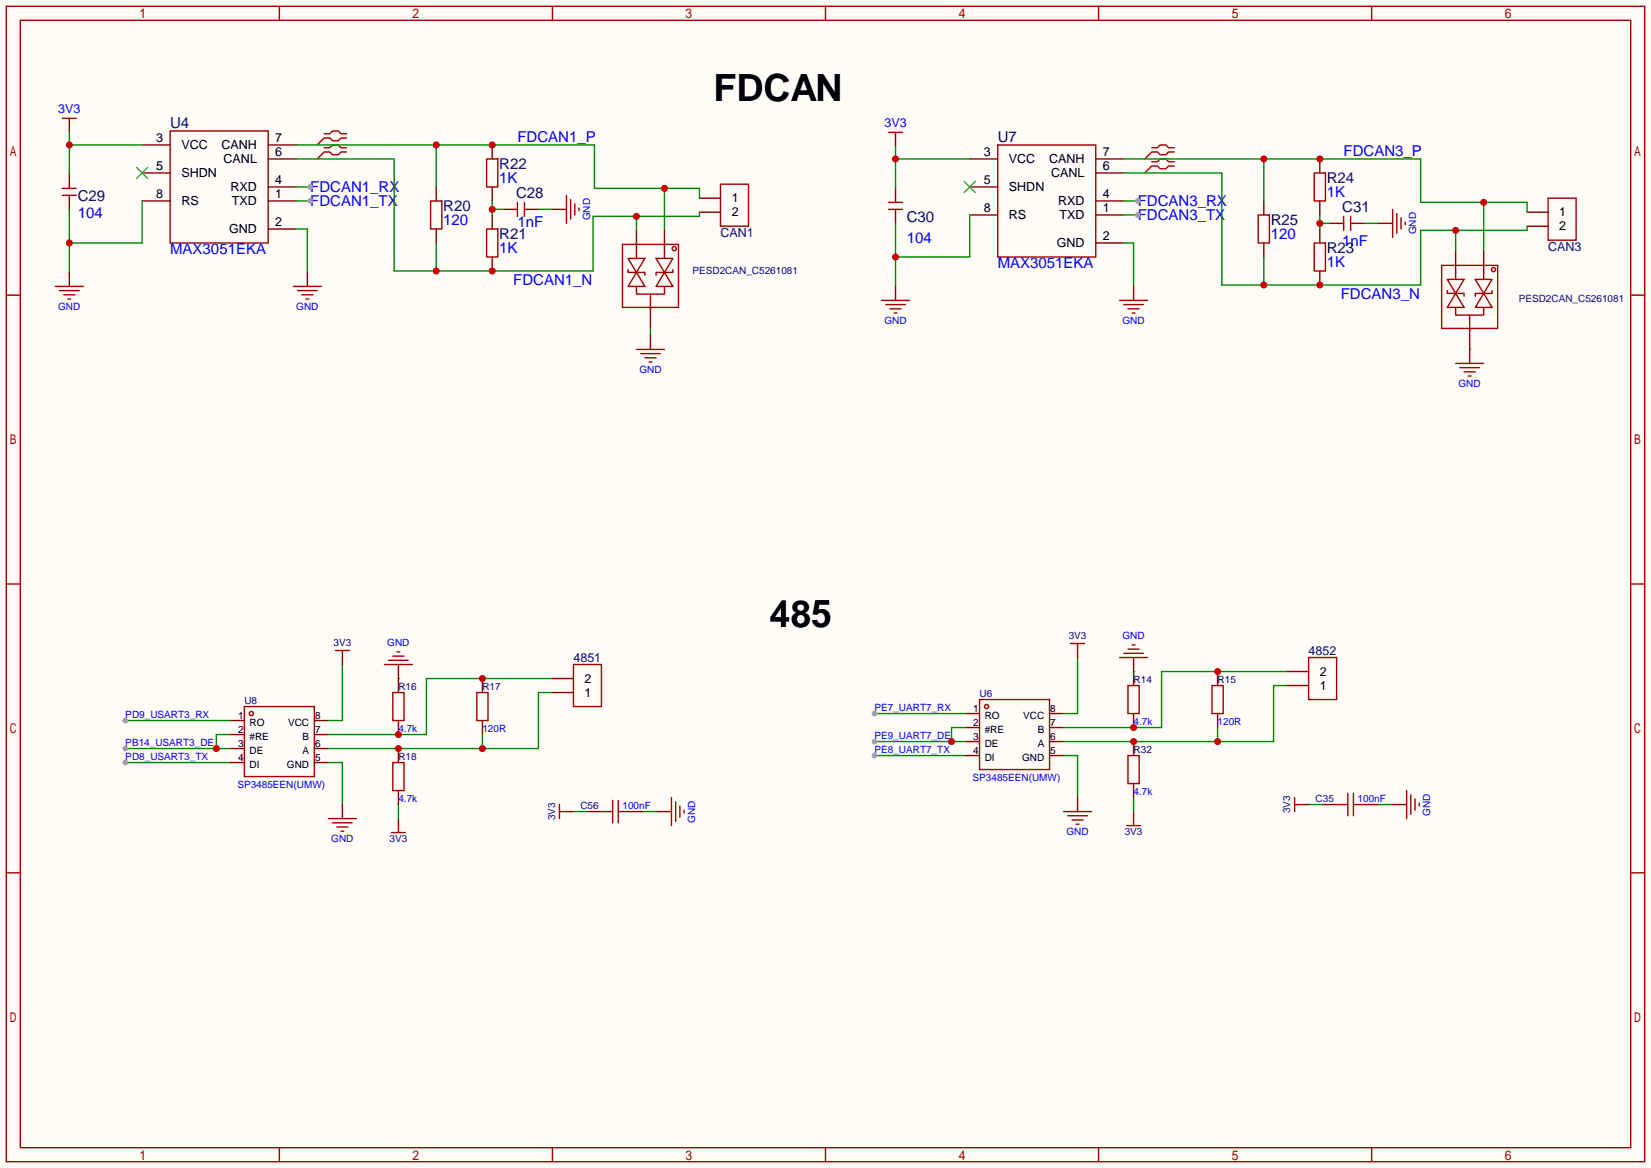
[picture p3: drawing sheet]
<svg xmlns="http://www.w3.org/2000/svg" width="299mm" height="212mm" viewBox="0 0 299 212" stroke-linecap="round" stroke-linejoin="round" font-family="sans-serif">
<path d="M0 0h299.5v211.8h-299.5z" fill="#fffcf7"/>
<g fill="none" stroke="#a10000" stroke-width=".25">
<path d="M1.1 1.1h297.2v209.6h-297.2zM3.7 3.7h292.1v204.5h-292.1zM50.7 1.1v2.6M100.2 1.1v2.6M149.7 1.1v2.6M199.3 1.1v2.6M248.8 1.1v2.6M11.3 21.5h2.5M11.3 35.4h2.5M11.3 34.2h2.5M30.9 23.7h17.7v20.4h-17.7zM58.8 24.3h1l.5-.6h1l.5 .6h1.1"/>
<path d="M58.8 26.8h1l.5-.5h1l.5 .5h1.1M62.9 25h-1.1l-.5 .5h-1l-.5-.5h-1l-1.3 1.3M62.9 27.6h-1.1l-.5 .5h-1l-.5-.5h-1l-1.3 1.2M78.1 36.4h2v5.1h-2zM88.3 28.8h2v5.1h-2zM161.2 24h2.5M161.2 38h2.5M161.2 36.7h2.5M181 26.3h17.8v20.3h-17.8zM208.9 26.8h1l.5-.5h1.1l.5 .5h1M208.9 29.3h1l.5-.5h1.1l.5 .5h1M213 27.6h-1l-.5 .5h-1.1l-.5-.5h-1l-1.3 1.2"/>
<path d="M213 30.1h-1l-.5 .5h-1.1l-.5-.5h-1l-1.3 1.3M228.2 39h2.1v5.1h-2.1zM238.4 31.4h2v5h-2zM1.1 53.5h2.6M88.3 41.5h2v5.1h-2zM238.4 44.1h2v5h-2zM295.8 53.5h2.5M1.1 105.9h2.6M295.8 105.9h2.5M1.1 158.3h2.6M295.8 158.3h2.5M50.7 208.2v2.5"/>
<path d="M100.2 208.2v2.5M149.7 208.2v2.5M199.3 208.2v2.5M248.8 208.2v2.5"/>
</g>
<g fill="none" stroke="#870000" stroke-width=".25">
<path d="M12.6 21.5v2.5M12.6 31.6v2.6M12.6 35.4v2.6M25.8 31.4h5.1M25.8 36.4h5.1M25.8 26.3h5.1M48.6 28.8h5.1M48.6 36.4h5.1M48.6 33.9h5.1M48.6 26.3h5.1M79.1 33.9v2.5M89.3 26.3v2.5"/>
<path d="M89.3 33.9v2.5M89.3 39v2.5M162.4 24v2.5M162.4 34.2v2.5M162.4 38v2.5M175.9 28.8h5.1M175.9 39h5.1M175.9 33.9h5.1M198.8 28.8h5M198.8 31.4h5M198.8 39h5M198.8 36.4h5"/>
<path d="M229.2 36.4v2.6M239.4 28.8v2.6M239.4 36.4v2.6M48.6 41.5h5.1M79.1 41.5v2.6M89.3 46.6v2.5M198.8 44.1h5M229.2 44.1v2.5M239.4 41.5v2.6M239.4 49.1v2.6"/>
</g>
<path d="M24.8 30.4l2 2M26.8 30.4l-2 2M174.9 32.9l2 2M176.9 32.9l-2 2" fill="none" stroke="#3c3" stroke-width=".25"/>
<path d="M22.7 138.3h19.1" fill="none" stroke="#008700" stroke-width=".25"/>
<circle cx="22.7" cy="138.3" r=".51" fill="#999"/>
<path d="M91.3 38h2.6M95.1 38h2.6M241.2 40.5h2.5M245 40.5h2.5" fill="none" stroke="#870000" stroke-width=".25"/>
<path d="M93.9 36.7v2.5M95.1 36.7v2.5M243.7 39.2v2.6M245 39.2v2.6" fill="none" stroke="#a10000" stroke-width=".25"/>
<path d="M158.6 137h16.5" fill="none" stroke="#008700" stroke-width=".25"/>
<circle cx="158.6" cy="137" r=".51" fill="#999"/>
<g fill="none" stroke="#a10000" stroke-width=".25">
<path d="M44.3 128.1h12.7v12.7h-12.7zM177.7 126.9h12.7v12.7h-12.7z"/>
<circle cx="45.6" cy="129.4" r=".38"/>
<circle cx="178.9" cy="128.1" r=".38"/>
</g>
<g fill="none" stroke="#870000" stroke-width=".25">
<path d="M41.8 130.7h2.5M41.8 133.2h2.5M41.8 135.8h2.5M41.8 138.3h2.5M57 130.7h2.6M57 133.2h2.6M57 135.8h2.6M57 138.3h2.6M175.1 129.4h2.6M175.1 132h2.6M175.1 134.5h2.6M175.1 137h2.6"/>
<path d="M190.4 129.4h2.5M190.4 132h2.5M190.4 134.5h2.5M190.4 137h2.5"/>
</g>
<path d="M158.6 134.5h16.5M175.1 132h-2.5v2.5" fill="none" stroke="#008700" stroke-width=".25"/>
<circle cx="172.6" cy="134.5" r=".63" fill="#c00"/>
<circle cx="158.6" cy="134.5" r=".51" fill="#999"/>
<path d="M22.7 135.8h19.1M41.8 133.2h-2.6v2.6" fill="none" stroke="#008700" stroke-width=".25"/>
<circle cx="39.2" cy="135.8" r=".63" fill="#c00"/>
<circle cx="22.7" cy="135.8" r=".51" fill="#999"/>
<path d="M158.6 129.4h16.5" fill="none" stroke="#008700" stroke-width=".25"/>
<circle cx="158.6" cy="129.4" r=".51" fill="#999"/>
<path d="M22.7 130.7h19.1" fill="none" stroke="#008700" stroke-width=".25"/>
<circle cx="22.7" cy="130.7" r=".51" fill="#999"/>
<path d="M195.5 119.3v10.1h-2.6M59.6 138.3h2.5v7.6M62.1 120.5v10.2h-2.5M192.9 137h2.6v7.7M220.9 132v2.5M233.6 124.3h-2.6v10.2h-38.1M72.3 145.9v2.6M205.6 144.7v2.5" fill="none" stroke="#008700" stroke-width=".25"/>
<path d="M62.1 119.3v1.2M195.5 118v1.3M72.3 135.8v2.5M87.5 123.1v2.5M87.5 130.7v2.5M205.6 134.5v2.5M220.9 121.8v2.5M220.9 129.4v2.6M72.3 143.4v2.5M72.3 148.5v1.2M205.6 142.1v2.6M205.6 147.2v1.3" fill="none" stroke="#870000" stroke-width=".25"/>
<path d="M60.8 118h2.6M62.1 118v1.3M194.2 116.7h2.5M195.5 116.7v1.3M71.2 138.3h2.1v5.1h-2.1zM86.5 125.6h2v5.1h-2zM204.6 137h2v5.1h-2zM219.8 124.3h2.1v5.1h-2.1zM71 151h2.5M72.3 149.7v1.3M204.3 149.7h2.6M205.6 148.5v1.2" fill="none" stroke="#a10000" stroke-width=".25"/>
<g fill="#c00">
<circle cx="205.6" cy="134.5" r=".63"/>
<circle cx="220.9" cy="134.5" r=".63"/>
</g>
<path d="M87.5 133.2v2.6M100.2 125.6h-2.5v10.2h-38.1" fill="none" stroke="#008700" stroke-width=".25"/>
<g fill="#c00">
<circle cx="87.5" cy="135.8" r=".63"/>
<circle cx="72.3" cy="135.8" r=".63"/>
</g>
<path d="M71.2 125.6h2.1v5.1h-2.1zM204.6 124.3h2v5.1h-2z" fill="none" stroke="#a10000" stroke-width=".25"/>
<path d="M72.3 123.1v2.5M72.3 130.7v2.5M205.6 121.8v2.5M205.6 129.4v2.6" fill="none" stroke="#870000" stroke-width=".25"/>
<path d="M100.2 123.1h-22.9v10.1h-17.7" fill="none" stroke="#008700" stroke-width=".25"/>
<g fill="#c00">
<circle cx="87.5" cy="123.1" r=".63"/>
<circle cx="72.3" cy="133.2" r=".63"/>
</g>
<path d="M233.6 121.8h-22.9v10.2h-17.8" fill="none" stroke="#008700" stroke-width=".25"/>
<g fill="#c00">
<circle cx="220.9" cy="121.8" r=".63"/>
<circle cx="205.6" cy="132" r=".63"/>
</g>
<g fill="none" stroke="#870000" stroke-width=".25">
<path d="M126.9 38.5h3.8M126.9 35.9h3.8M277 38.5h3.8M277 41h3.8M100.2 123.1h3.8M100.2 125.6h3.8M233.6 121.8h3.8M233.6 124.3h3.8M102.7 147.2h1.3M106.6 147.2h2.5M114.2 147.2h2.5M236.1 145.9h1.3"/>
<path d="M239.9 145.9h2.5M247.5 145.9h2.6"/>
</g>
<g fill="none" stroke="#a10000" stroke-width=".25">
<path d="M130.7 33.4h5.1v7.6h-5.1zM280.8 35.9h5.1v7.7h-5.1zM237.4 119.3h5v7.6h-5zM104 120.5h5.1v7.6h-5.1zM101.5 147.2h1.2M101.5 145.9v2.6M109.1 147.2h2M111.1 145.2v4M112.1 145.2v4M112.1 147.2h2.1M234.8 145.9h1.3M234.8 144.7v2.5"/>
<path d="M242.4 145.9h2.1M244.5 143.9v4.1M245.5 143.9v4.1M245.5 145.9h2"/>
</g>
<path d="M53.7 36.4h2.6M104 147.2h2.6M116.7 147.2h2.6M237.4 145.9h2.5M250.1 145.9h2.5" fill="none" stroke="#008700" stroke-width=".25"/>
<circle cx="56.3" cy="36.4" r=".51" fill="#999"/>
<path d="M203.8 39h2.6" fill="none" stroke="#008700" stroke-width=".25"/>
<circle cx="206.4" cy="39" r=".51" fill="#999"/>
<path d="M203.8 36.4h2.6" fill="none" stroke="#008700" stroke-width=".25"/>
<circle cx="206.4" cy="36.4" r=".51" fill="#999"/>
<path d="M53.7 33.9h2.6" fill="none" stroke="#008700" stroke-width=".25"/>
<circle cx="56.3" cy="33.9" r=".51" fill="#999"/>
<path d="M12.6 24v7.6M12.6 26.3h13.2" fill="none" stroke="#008700" stroke-width=".25"/>
<circle cx="12.6" cy="26.3" r=".63" fill="#c00"/>
<path d="M162.4 28.8h13.5M162.4 26.5v7.7" fill="none" stroke="#008700" stroke-width=".25"/>
<circle cx="162.4" cy="28.8" r=".63" fill="#c00"/>
<path d="M12.6 38v11.4M25.8 36.4v7.7h-13.2" fill="none" stroke="#008700" stroke-width=".25"/>
<circle cx="12.6" cy="44.1" r=".63" fill="#c00"/>
<path d="M175.9 39v7.6h-13.5M162.4 40.5v11.4" fill="none" stroke="#008700" stroke-width=".25"/>
<circle cx="162.4" cy="46.6" r=".63" fill="#c00"/>
<path d="M89.3 38h2M89.3 36.4v2.6M97.7 38h2.5M53.7 41.5h2.1v7.9M203.8 44.1h1.8v7.8M247.5 40.5h2.6" fill="none" stroke="#008700" stroke-width=".25"/>
<circle cx="89.3" cy="38" r=".63" fill="#c00"/>
<path d="M239.4 39v2.5M239.4 40.5h1.8" fill="none" stroke="#008700" stroke-width=".25"/>
<circle cx="239.4" cy="40.5" r=".63" fill="#c00"/>
<path d="M53.7 28.8h17.8v20.3h36.1v-9.9h19.3v-.7M115.4 39.2v2.6M79.1 44.1v5" fill="none" stroke="#008700" stroke-width=".25"/>
<g fill="#c00">
<circle cx="115.4" cy="39.2" r=".63"/>
<circle cx="89.3" cy="49.1" r=".63"/>
<circle cx="79.1" cy="49.1" r=".63"/>
</g>
<path d="M203.8 31.4h17.8v20.3h36.1v-9.9h19.3v-.8M229.2 46.6v5.1M264 41.8v3.8" fill="none" stroke="#008700" stroke-width=".25"/>
<g fill="#c00">
<circle cx="264" cy="41.8" r=".63"/>
<circle cx="239.4" cy="51.7" r=".63"/>
<circle cx="229.2" cy="51.7" r=".63"/>
</g>
<path d="M203.8 28.8h53.9v7.9h19.3v1.8M229.2 28.8v7.6M269.1 36.7v8.9" fill="none" stroke="#008700" stroke-width=".25"/>
<g fill="#c00">
<circle cx="269.1" cy="36.7" r=".63"/>
<circle cx="239.4" cy="28.8" r=".63"/>
<circle cx="229.2" cy="28.8" r=".63"/>
</g>
<path d="M53.7 26.3h54.1v7.9h19.1v1.7M79.1 26.3v7.6M120.5 34.2v7.6" fill="none" stroke="#008700" stroke-width=".25"/>
<g fill="#c00">
<circle cx="120.5" cy="34.2" r=".63"/>
<circle cx="89.3" cy="26.3" r=".63"/>
<circle cx="79.1" cy="26.3" r=".63"/>
</g>
<g fill="none" stroke="#a10000" stroke-width=".25">
<path d="M102.7 35.4v5.1M103.5 36.2v3.6M104.3 37v2M105 37.7v.5M252.6 38v5.1M253.4 38.7v3.6M254.1 39.5v2M10 51.9h5.1M10.8 52.7h3.6M11.6 53.5h2M12.3 54.2h.5M53.2 51.9h5.1"/>
<path d="M54 52.7h3.5M54.7 53.5h2.1M55.5 54.2h.5M112.9 44.3h10.2v11.5h-10.2zM113.9 48.9v.5h3.1v.5M113.9 46.9h3.1l-1.6 2.5zM115.4 52.1v1.2h5.1v-1.2M115.4 49.4l1.6 2.5h-3.1zM115.4 45.6v1.3M118 53.5v2.5M119 46.9h3l-1.5 2.5zM120.5 49.4l1.5 2.5h-3z"/>
<path d="M120.5 45.6v1.3M122 48.9v.5h-3v.5M159.9 54.5h5.1M160.7 55.2h3.5M161.4 56h2M162.2 56.8h.5M203.1 54.5h5.1M203.8 55.2h3.6M204.6 56h2M205.4 56.8h.5M254.9 40.3v.5M261.5 48.1h10.2v11.5h-10.2z"/>
<path d="M262.5 52.7v.5h3.1v.5M262.5 50.7h3.1l-1.6 2.5zM264 55.9v1.2h5.1v-1.2M264 53.2l1.6 2.6h-3.1zM264 49.4v1.3M266.6 57.3v2.5M267.6 50.7h3l-1.5 2.5zM269.1 53.2l1.5 2.6h-3zM269.1 49.4v1.3M270.6 52.7v.5h-3v.5M115.4 63.4h5.1M116.2 64.1h3.6"/>
<path d="M117 64.9h2M117.7 65.7h.5M264 65.9h5.1M264.8 66.7h3.6M265.6 67.4h2M266.3 68.2h.5M70.5 119.8h3.5M71.2 119h2.1M72 118.2h.5M203.1 119.3h5.1M203.8 118.5h3.6M204.6 117.7h2"/>
<path d="M205.4 117h.5M69.7 120.5h5.1M59.6 148.5h5M60.3 149.2h3.6M61.1 150h2M61.8 150.7h.6M121.8 144.7v5M122.6 145.4v3.6M123.3 146.2v2M124.1 146.9v.5M192.9 147.2h5.1M193.7 148h3.5"/>
<path d="M194.4 148.7h2.1M195.2 149.5h.5M255.1 143.4v5.1M255.9 144.1v3.6M256.7 144.9v2M257.4 145.7v.5"/>
<circle cx="122.3" cy="45.1" r=".38"/>
<circle cx="270.9" cy="48.9" r=".38"/>
</g>
<g fill="none" stroke="#870000" stroke-width=".25">
<path d="M100.2 38h2.5M12.6 49.4v2.5M55.8 49.4v2.5M115.4 41.8v3.8M118 55.8v3.8M120.5 41.8v3.8M162.4 51.9v2.6M205.6 51.9v2.6M250.1 40.5h2.5M264 45.6v3.8M266.6 59.6v6.3M269.1 45.6v3.8"/>
<path d="M118 60.8v2.6M205.6 119.3v2.5M72.3 120.5v2.6M62.1 145.9v2.6M119.3 147.2h2.5M195.5 144.7v2.5M252.6 145.9h2.5"/>
</g>
<path d="M118 59.6v1.2M266.6 63.4h.1M72.3 123.1h.1M205.6 121.8h.1" fill="none" stroke="#008700" stroke-width=".25"/>
<g font-size="6.8">
<text x="129.4" y="18.4">FDCAN</text>
<text x="139.6" y="113.6">485</text>
</g>
<g font-size="2.7" fill="#000080">
<text x="30.9" y="23.2">U4</text>
<text x="181" y="25.7">U7</text>
<text x="90.6" y="30.6">R22</text>
<text x="93.6" y="35.9">C28</text>
<text x="240.7" y="33.1">R24</text>
<text x="14.1" y="36.4">C29</text>
<text x="80.4" y="38.2">R20</text>
<text x="164.5" y="40.2">C30</text>
<text x="230.5" y="40.7">R25</text>
<text x="243.5" y="38.4">C31</text>
<text x="90.6" y="43.3">R21</text>
<text x="240.7" y="45.8">R23</text>
</g>
<g font-size="2.7" fill="#00f">
<text x="93.9" y="25.7">FDCAN1_P</text>
<text x="243.7" y="28.3">FDCAN3_P</text>
<text x="56.3" y="34.9">FDCAN1_RX</text>
<text x="90.6" y="33.1">1K</text>
<text x="240.7" y="35.7">1K</text>
<text x="14.1" y="39.5">104</text>
<text x="56.3" y="37.4">FDCAN1_TX</text>
<text x="80.4" y="40.7">120</text>
<text x="93.9" y="41.2">1nF</text>
<text x="206.4" y="40">FDCAN3_TX</text>
<text x="206.4" y="37.4">FDCAN3_RX</text>
<text x="30.9" y="46.1">MAX3051EKA</text>
<text x="90.6" y="45.8">1K</text>
<text x="164.5" y="44">104</text>
<text x="230.5" y="43.3">120</text>
<text x="243.5" y="44.5">1nF</text>
<text x="93.1" y="51.7">FDCAN1_N</text>
<text x="181" y="48.6">MAX3051EKA</text>
<text x="240.7" y="48.4">1K</text>
<text x="243.2" y="54.2">FDCAN3_N</text>
</g>
<g font-size="2.3" fill="#00f">
<text x="10.6" y="20.4">3V3</text>
<text x="160.4" y="23">3V3</text>
</g>
<g font-size="2.3">
<text x="28.3" y="25.7">3</text>
<text x="32.9" y="27">VCC</text>
<text x="40.2" y="27">CANH</text>
<text x="40.6" y="29.6">CANL</text>
<text x="49.9" y="25.7">7</text>
<text x="49.9" y="28.3">6</text>
<text x="178.4" y="28.3">3</text>
<text x="183" y="29.6">VCC</text>
<text x="190.3" y="29.6">CANH</text>
<text x="200" y="28.3">7</text>
<text x="28.3" y="35.9">8</text>
<text x="28.3" y="30.8">5</text>
<text x="32.9" y="32.1">SHDN</text>
<text x="41.8" y="34.6">RXD</text>
<text x="49.9" y="33.4">4</text>
<text x="49.9" y="35.9">1</text>
<text x="178.4" y="33.4">5</text>
<text x="183" y="34.6">SHDN</text>
<text x="190.7" y="32.1">CANL</text>
<text x="200" y="30.8">6</text>
<text x="200" y="35.9">4</text>
<text x="32.9" y="37.2">RS</text>
<text x="42.1" y="37.2">TXD</text>
<text x="49.9" y="41">2</text>
<text x="132.7" y="39.2">2</text>
<text x="132.7" y="36.7">1</text>
<text x="178.4" y="38.4">8</text>
<text x="183" y="39.7">RS</text>
<text x="191.9" y="37.2">RXD</text>
<text x="192.2" y="39.7">TXD</text>
<text x="200" y="38.4">1</text>
<text x="282.8" y="41.7">2</text>
<text x="282.8" y="39.2">1</text>
<text x="41.6" y="42.3">GND</text>
<text x="191.7" y="44.8">GND</text>
<text x="200" y="43.5">2</text>
<text x="106" y="123.8">2</text>
<text x="239.4" y="122.5">2</text>
<text x="239.4" y="125.1">1</text>
<text x="106" y="126.3">1</text>
</g>
<g font-size="2.3" fill="#000080">
<text x="130.7" y="43">CAN1</text>
<text x="280.8" y="45.6">CAN3</text>
<text x="104" y="120">4851</text>
<text x="237.4" y="118.7">4852</text>
</g>
<g font-size="1.8" fill="#00f">
<text x="107" y="40" transform="rotate(-90 107 40)">GND</text>
<text x="256.9" y="42.5" transform="rotate(-90 256.9 42.5)">GND</text>
<text x="10.6" y="56.2">GND</text>
<text x="53.7" y="56.2">GND</text>
<text x="160.4" y="58.8">GND</text>
<text x="203.6" y="58.8">GND</text>
<text x="116" y="67.7">GND</text>
<text x="264.6" y="70.2">GND</text>
<text x="70.2" y="117.2">GND</text>
<text x="203.6" y="115.9">GND</text>
<text x="22.7" y="130.1">PD9_USART3_RX</text>
<text x="158.6" y="128.9">PE7_UART7_RX</text>
<text x="205.6" y="131.4">4.7k</text>
<text x="220.9" y="131.4">120R</text>
<text x="22.7" y="137.8">PD8_USART3_TX</text>
<text x="22.7" y="135.2">PB14_USART3_DE</text>
<text x="72.3" y="132.7">4.7k</text>
<text x="87.5" y="132.7">120R</text>
<text x="158.6" y="136.5">PE8_UART7_TX</text>
<text x="158.6" y="133.9">PE9_UART7_DE</text>
<text x="43.1" y="142.8">SP3485EEN(UMW)</text>
<text x="176.4" y="141.6">SP3485EEN(UMW)</text>
<text x="72.3" y="145.4">4.7k</text>
<text x="112.9" y="146.6">100nF</text>
<text x="126.1" y="149.2" transform="rotate(-90 126.1 149.2)">GND</text>
<text x="205.6" y="144.1">4.7k</text>
<text x="246.3" y="145.4">100nF</text>
<text x="259.4" y="147.9" transform="rotate(-90 259.4 147.9)">GND</text>
<text x="60.1" y="152.7">GND</text>
<text x="193.4" y="151.5">GND</text>
</g>
<g font-size="1.8" fill="#000080">
<text x="125.6" y="49.6">PESD2CAN_C5261081</text>
<text x="275.5" y="54.7">PESD2CAN_C5261081</text>
<text x="60.5" y="117.2">3V3</text>
<text x="193.8" y="115.9">3V3</text>
<text x="72.3" y="125.1">R16</text>
<text x="87.5" y="125.1">R17</text>
<text x="205.6" y="123.8">R14</text>
<text x="220.9" y="123.8">R15</text>
<text x="44.3" y="127.6">U8</text>
<text x="177.7" y="126.3">U6</text>
<text x="72.3" y="137.8">R18</text>
<text x="205.6" y="136.5">R32</text>
<text x="100.7" y="148.8" transform="rotate(-90 100.7 148.8)">3V3</text>
<text x="105.3" y="146.6">C56</text>
<text x="234" y="147.5" transform="rotate(-90 234 147.5)">3V3</text>
<text x="238.6" y="145.4">C35</text>
<text x="70.7" y="152.7">3V3</text>
<text x="204" y="151.5">3V3</text>
</g>
<g font-size="1.8">
<text x="43.2" y="130.4">1</text>
<text x="45.3" y="131.6">RO</text>
<text x="52.3" y="131.6">VCC</text>
<text x="57.1" y="130.4">8</text>
<text x="176.5" y="129.1">1</text>
<text x="176.5" y="131.6">2</text>
<text x="178.6" y="130.4">RO</text>
<text x="185.6" y="130.4">VCC</text>
<text x="190.5" y="131.6">7</text>
<text x="190.5" y="129.1">8</text>
<text x="43.2" y="132.9">2</text>
<text x="43.2" y="135.5">3</text>
<text x="43.2" y="138">4</text>
<text x="45.3" y="134.2">#RE</text>
<text x="45.3" y="136.7">DE</text>
<text x="54.9" y="136.7">A</text>
<text x="54.9" y="134.2">B</text>
<text x="57.1" y="138">5</text>
<text x="57.1" y="135.5">6</text>
<text x="57.1" y="132.9">7</text>
<text x="176.5" y="134.2">3</text>
<text x="176.5" y="136.7">4</text>
<text x="178.6" y="132.9">#RE</text>
<text x="178.6" y="135.5">DE</text>
<text x="178.6" y="138">DI</text>
<text x="185.4" y="138">GND</text>
<text x="188.2" y="135.5">A</text>
<text x="188.2" y="132.9">B</text>
<text x="190.5" y="136.7">5</text>
<text x="190.5" y="134.2">6</text>
<text x="45.3" y="139.3">DI</text>
<text x="52.1" y="139.3">GND</text>
</g>
</svg>
